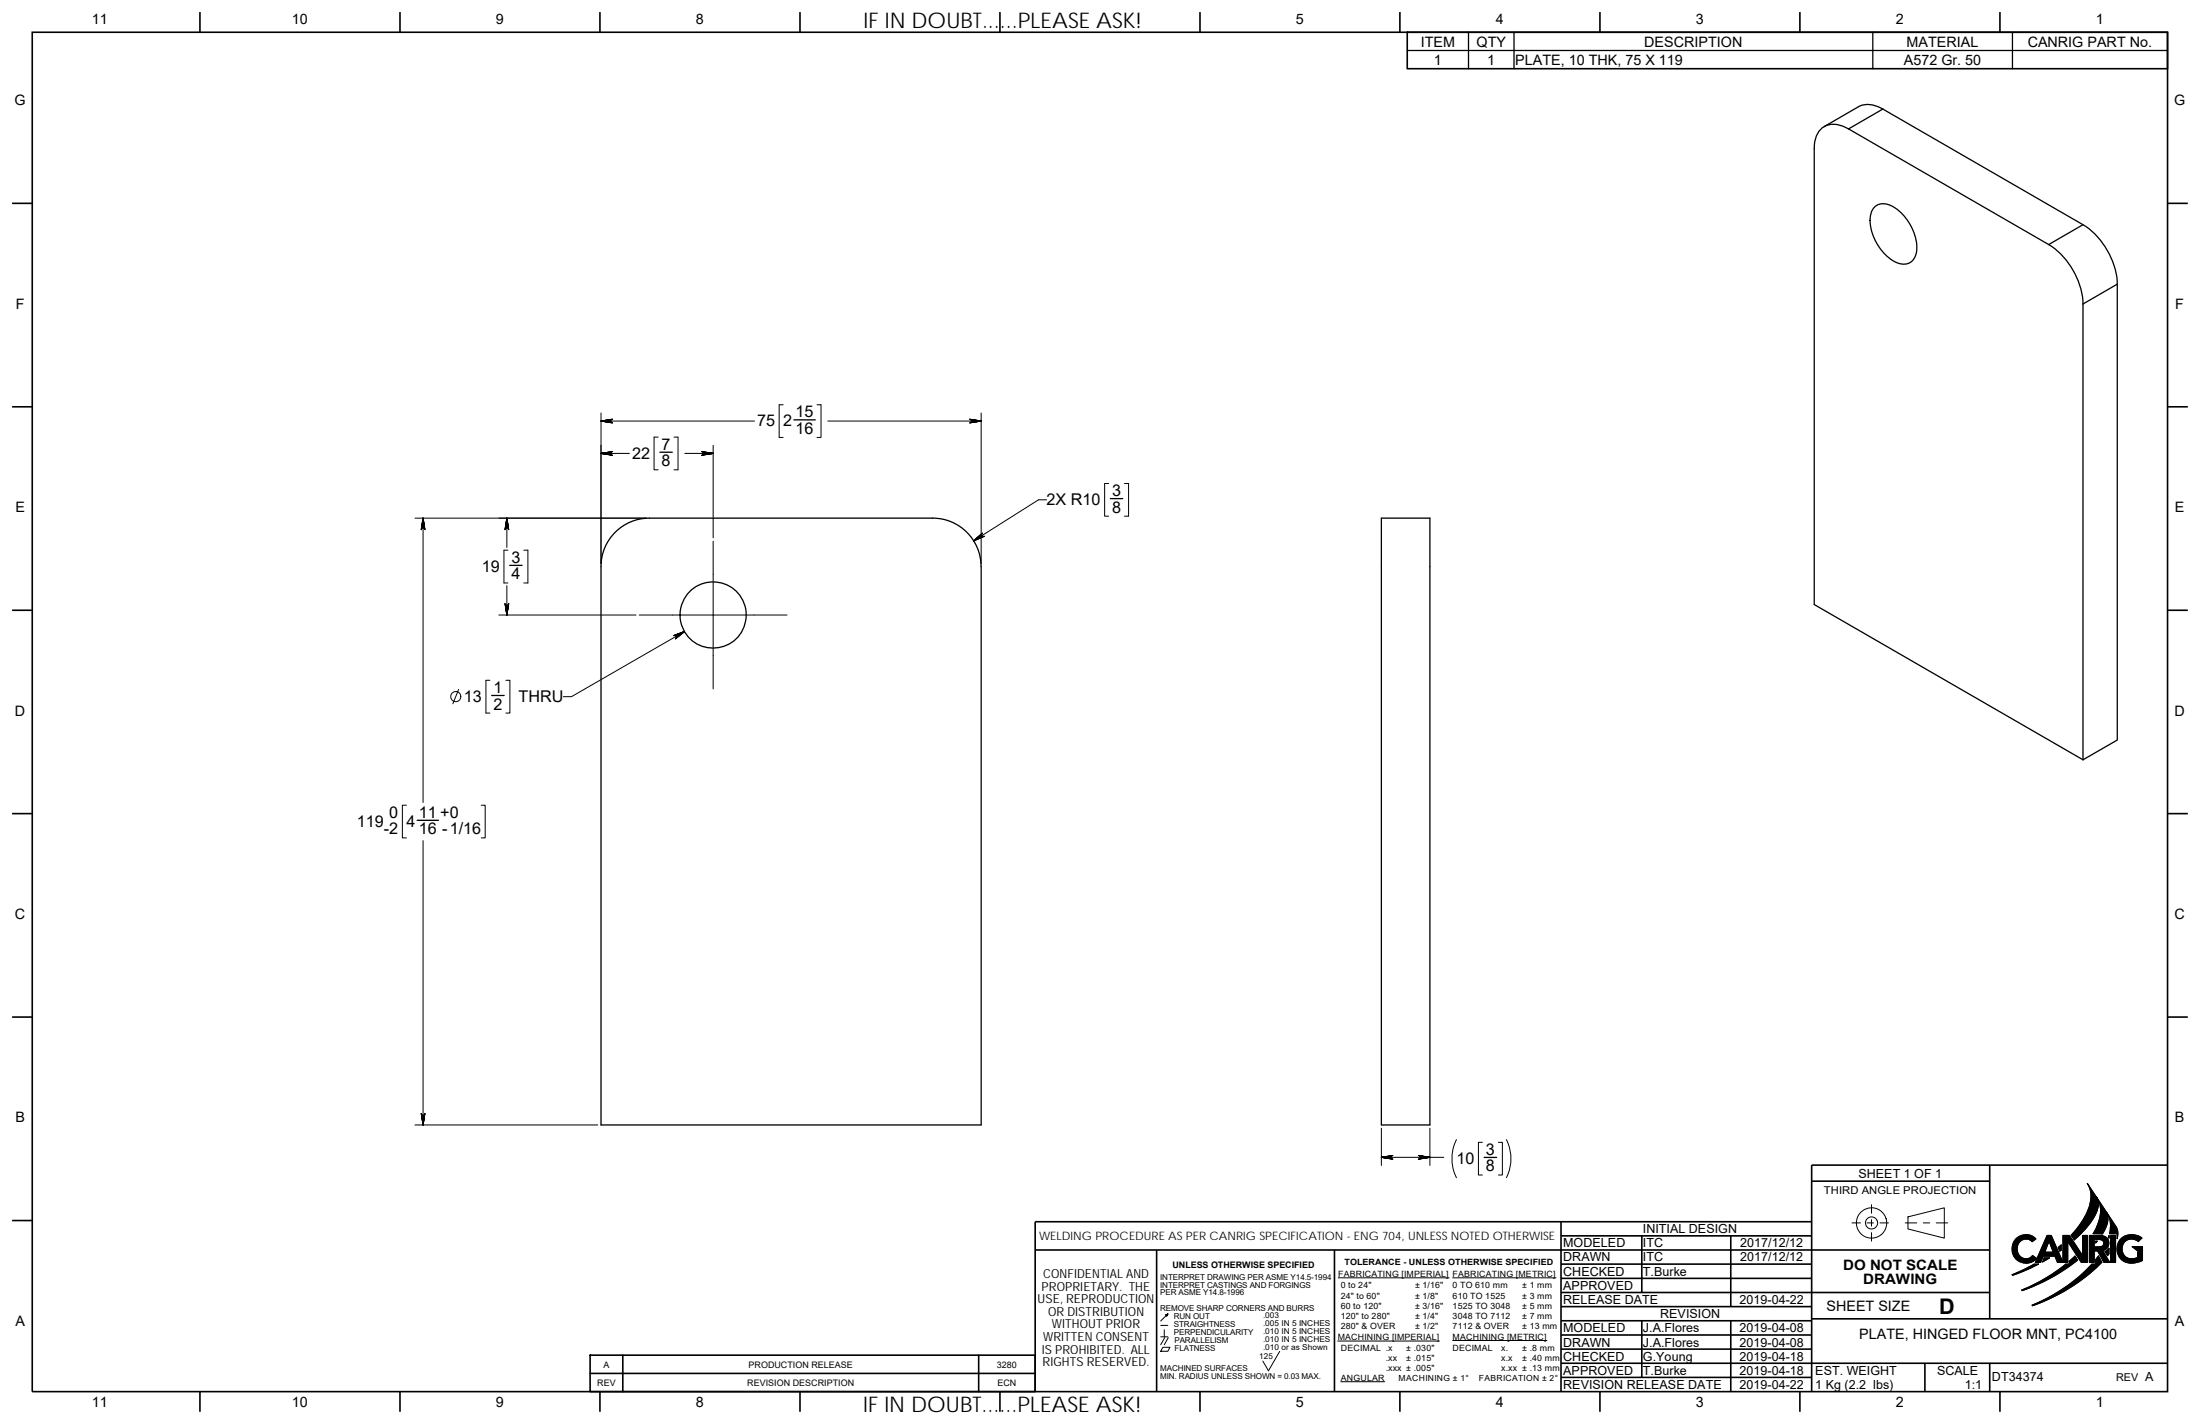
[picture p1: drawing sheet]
<svg xmlns="http://www.w3.org/2000/svg" width="432mm" height="279mm" viewBox="0 0 432 279" stroke-linecap="round" stroke-linejoin="round" font-family="sans-serif">
<g fill="none" stroke="#000" stroke-width=".32">
<path d="M6.3 6.3h419.1v266.7h-419.1zM39.2 2.4v3.9M78.5 2.4v3.9M117.8 2.4v3.9M157 2.4v3.9M196.3 2.4v3.9M235.5 2.4v3.9M274.8 2.4v3.9M276.2 6.3h149.2v7.2h-149.2zM314 2.4v3.9M353.3 2.4v3.9M392.5 2.4v3.9"/>
<path d="M2.4 39.9h3.9M425.4 39.9h4M2.4 79.8h3.9M425.4 79.8h4M2.4 119.7h3.9M425.4 119.7h4M6.3 139.7h.1M425.4 139.7h.1M2.4 159.6h3.9M425.4 159.6h4M2.4 199.6h3.9M425.4 199.6h4"/>
<path d="M2.4 239.5h3.9M306.4 239.7v33.3M355.6 231.8h34.9M355.6 239.7h-152.4v33.3M390.5 228.6v30.2M425.4 228.6h-69.8v44.4M425.4 239.5h4M203.2 245.3h187.3M227 245.3v27.7M261.9 245.3v27.7M306.4 253.6h84.1M306.4 256.4h49.2"/>
<path d="M306.4 259.1h49.2M306.4 250.8h49.2M306.4 248h49.2M306.4 242.5h49.2M322.2 259.1v11.2M322.2 242.5v11.1M339.7 242.5v13.9M339.7 259.1v14M355.6 258.8h69.8M39.2 273v4M78.5 273v4M115.8 265.9h87.4v7.1h-87.4z"/>
<path d="M115.8 269.5h87.4M117.8 273v4M122.2 265.9v7.1M157 273v4M192.1 265.9v7.1M196.3 273v4M235.5 273v4M274.8 273v4M306.4 264.7h49.2M306.4 270.3h49.2M306.4 267.5h119M306.4 261.9h49.2"/>
<path d="M314 273v4M353.3 273v4M377.8 267.5v5.5M390.5 267.5v5.5M392.5 273v4"/>
</g>
<g fill="none" stroke="#000" stroke-width=".2">
<path d="M153.7 79.4h-.8v6.4h.8M160.4 79.4h.7v6.4h-.7M118 82.6h30.1M118 81v29.6M118 89h5.5M129.2 85.8h-.8v6.4h.8M132.3 85.8h.8v6.4h-.8M134.4 89h5.6M140 87.4v18.1M162.5 82.6h30.1M192.6 81v29.6M205.4 98.1h-1.6l-12.7 8"/>
<path d="M217.6 94.9h-.8v6.4h.8M220.7 94.9h.8v6.4h-.8M81.4 101.7h45.5M83 101.7v55.8M99.5 101.7v5.7M99.5 114.9v5.8M99.7 107.9h-.8v6.5h.8M102.8 107.9h.8v6.5h-.8M140 106.2v29M90 135.3l-1.1 2.8M96.2 133.5h-.8v6.4h.8M97.9 120.7h26.9"/>
<path d="M99.3 133.5h.8v6.4h-.8M125.5 120.7h29M134.3 123.9l-22.1 12.8h-1.6M79.8 158h-.8v6.4h.8M94.4 158h.8v6.4h-.8M83 164.9v55.8M81.4 220.7h35.9M271.1 227.1h12.3M271.1 221.4v7.3M280.6 221.4v7.3M285.9 223.6a8.4 8.4 0 0 0 0 7.5M291 224.1h-.8v6.4h.8"/>
<path d="M294.1 224.1h.8v6.4h-.8M295.7 223.6a8.4 8.4 0 0 1 0 7.5M363.5 239.9h1.7M366.4 239.9h1.3M367.3 236.4v1.6M367.3 239.3v1.3M369 239.9h1.6M374 239.9h2.2M374.5 238.8l7.1-1.8v5.9l-7.1-1.8zM377.5 239.9h1.3M380 239.9h2.3M409.7 232.2l1.8 2.7 .3 .7a4.5 4.5 0 0 1-1.1 3.7l-1.3 1.7-2.3 2.3-.6-.9a13.7 13.7 0 0 0 3.9-7.3 4.5 4.5 0 0 0-.7-2.9z"/>
<path d="M411.5 234.9l1.9 2.8a4 4 0 0 1-.8 4.4h-1.8a7.6 7.6 0 0 0 1.1-6.4zM413.5 238l1.9 2.7a2.77 2.77 0 0 1 .1 2.3v-.9h-1.5a5.2 5.2 0 0 0-.5-4.1zM229.2 257.8l-1.4 1.4M262.7 250.7h21.7M285.1 250.7h20.3M367.3 241.9v1.6M394.9 250.1l4.3-2.1h.9l-3.3 1.6-1.8 .6zM395.5 243.3a2.95 2.95 0 0 1 2.9-1l.6 .3 .6 .5-.7 .5-.7-.4h-.9l-.6 .2-.5 .5a2.2 2.2 0 0 0 0 2.3l.5 .5 .6 .3 1-.1 .6-.6 .8 .6a2.72 2.72 0 0 1-3.1 .7 2.72 2.72 0 0 1-1.7-2.6l.1-.7zM396.8 253.1a35.2 35.2 0 0 0 8.7-5.1h.6v-.6l1.2-1 .5 .8a36.6 36.6 0 0 1-10.9 6zM398.8 256.1a32.9 32.9 0 0 0 11.8-8.1h.7a1.97 1.97 0 0 1 .6-1.6l.6 1.3a35.8 35.8 0 0 1-13.6 8.5zM401.2 246.8h1.1l-1.4 .8zM401.8 242.4h.8l2.3 5.3h-1.1l-.5-1.2h-2.3l-.5 1.2h-1z"/>
<path d="M402.2 243.5l.8 2.2h-1.7zM404 244.8l.6-.5v1l-.3 .2zM404.9 242.4h1.3l2.5 3.9v-3.9h1v5.3h-1.2l-2.6-4.1-.1 4.1h-.9zM410.1 242.4h2.5l.6 .2 .4 .4 .3 .6-.1 1-.5 .5-.6 .3 1.4 2.3h-1.2l-1.2-2.3h-.7v2.3h-.9zM411 243.2l1.6 .2 .3 .4-.1 .5-.6 .3h-1.2zM411.3 243.5h.3l-.3 .4zM413.2 245.6l.7-.7v1.1l-.2 .4zM413.9 242.4v.5l-.1-.1zM414.3 242.4h.9v5.3h-.9zM419.7 243.6a2.01 2.01 0 0 0-2.1-.4l-.7 .6a2.14 2.14 0 0 0 0 2.5l.5 .4 .5 .3h.8l.8-.3 .1-1.3-1.1-.8h2M420.4 242.9a2.93 2.93 0 0 0-3.7-.2 2.93 2.93 0 0 0-.9 3.6l.7 1a2.66 2.66 0 0 0 1.9 .5l1.3-.1 .8-.4M227.8 260.1h1.4"/>
<path d="M227.8 262.3h1.4M228.2 264.4h1.4l-.4 .7h-1.4zM228.5 260.9v1.4M228.6 262.5l-.8 1.3M229.3 262.5l-.8 1.3M251.2 265.2l-2.2 3.8-1.1-1.9M262.6 263.1h19.9M263.2 271.1h8.6M285.1 263h18.5"/>
<circle cx="89.5" cy="136.7" r=".99"/>
<circle cx="367.3" cy="240" r="1.19"/>
<circle cx="367.3" cy="240" r="2.98"/>
</g>
<g fill="#000" stroke="#000" stroke-width=".2">
<path d="M118 82.6l2.2-.4z" fill-rule="evenodd"/>
<path d="M118 82.6l2.1-.3z" fill-rule="evenodd"/>
<path d="M118 82.6l2-.3z" fill-rule="evenodd"/>
<path d="M118 82.6l1.9-.2v.1z" fill-rule="evenodd"/>
<path d="M118 82.6l1.9-.1v.2z" fill-rule="evenodd"/>
<path d="M118 82.6l1.9 .1v.1z" fill-rule="evenodd"/>
<path d="M118 82.6l2 .3z" fill-rule="evenodd"/>
<path d="M118 82.6l2.1 .4z" fill-rule="evenodd"/>
<path d="M118 82.6l2.2 .4z" fill-rule="evenodd"/>
<path d="M118 89l2.2-.4z" fill-rule="evenodd"/>
<path d="M118 89l2.1-.4z" fill-rule="evenodd"/>
<path d="M118 89l2-.3z" fill-rule="evenodd"/>
<path d="M118 89l1.9-.2v.1z" fill-rule="evenodd"/>
<path d="M118 89l1.9-.1v.1z" fill-rule="evenodd"/>
<path d="M118 89h1.9v.2z" fill-rule="evenodd"/>
<path d="M118 89l2 .2z" fill-rule="evenodd"/>
<path d="M118 89l2.1 .3z" fill-rule="evenodd"/>
<path d="M118 89l2.2 .3z" fill-rule="evenodd"/>
<path d="M137.7 89.3l2.3-.3z" fill-rule="evenodd"/>
<path d="M137.8 89.3l2.2-.3z" fill-rule="evenodd"/>
<path d="M138 89.2l2-.2-2.1 .2z" fill-rule="evenodd"/>
<path d="M138 89h2l-2 .2z" fill-rule="evenodd"/>
<path d="M138 88.9l2 .1h-2z" fill-rule="evenodd"/>
<path d="M138 88.8l2 .2-2-.1z" fill-rule="evenodd"/>
<path d="M137.9 88.7l2.1 .3z" fill-rule="evenodd"/>
<path d="M137.8 88.6l2.2 .4z" fill-rule="evenodd"/>
<path d="M137.7 88.6l2.3 .4z" fill-rule="evenodd"/>
<path d="M190.3 83l2.3-.4z" fill-rule="evenodd"/>
<path d="M190.4 83l2.2-.4z" fill-rule="evenodd"/>
<path d="M190.5 82.9l2.1-.3z" fill-rule="evenodd"/>
<path d="M190.6 82.7l2-.1-2 .2z" fill-rule="evenodd"/>
<path d="M190.6 82.5l2 .1-2 .1z" fill-rule="evenodd"/>
<path d="M190.6 82.4l2 .2-2-.1z" fill-rule="evenodd"/>
<path d="M190.5 82.3l2.1 .3z" fill-rule="evenodd"/>
<path d="M190.4 82.3l2.2 .3z" fill-rule="evenodd"/>
<path d="M190.3 82.2l2.3 .4z" fill-rule="evenodd"/>
<path d="M83 101.7l.4 2.2z" fill-rule="evenodd"/>
<path d="M83 101.7l.4 2.1z" fill-rule="evenodd"/>
<path d="M83 101.7l.3 2z" fill-rule="evenodd"/>
<path d="M83 101.7l.2 1.9h-.1z" fill-rule="evenodd"/>
<path d="M83 101.7l.1 1.9h-.1z" fill-rule="evenodd"/>
<path d="M83 101.7v1.9h-.1z" fill-rule="evenodd"/>
<path d="M83 101.7l-.2 2z" fill-rule="evenodd"/>
<path d="M83 101.7l-.3 2.1z" fill-rule="evenodd"/>
<path d="M83 101.7l-.3 2.2z" fill-rule="evenodd"/>
<path d="M99.5 101.7l-.4 2.2z" fill-rule="evenodd"/>
<path d="M99.5 101.7l-.4 2.1z" fill-rule="evenodd"/>
<path d="M99.5 101.7l-.3 2z" fill-rule="evenodd"/>
<path d="M99.5 101.7l-.1 1.9h-.1z" fill-rule="evenodd"/>
<path d="M99.5 101.7v1.9h-.1z" fill-rule="evenodd"/>
<path d="M99.5 101.7l.2 1.9h-.2z" fill-rule="evenodd"/>
<path d="M99.5 101.7l.3 2z" fill-rule="evenodd"/>
<path d="M99.5 101.7l.3 2.1z" fill-rule="evenodd"/>
<path d="M99.5 101.7l.4 2.2z" fill-rule="evenodd"/>
<path d="M191.1 106.1l1.7-1.5z" fill-rule="evenodd"/>
<path d="M191.1 106.1l1.7-1.4z" fill-rule="evenodd"/>
<path d="M191.1 106.1l1.6-1.3z" fill-rule="evenodd"/>
<path d="M191.1 106.1l1.6-1.2v.1z" fill-rule="evenodd"/>
<path d="M191.1 106.1l1.6-1.1 .1 .1z" fill-rule="evenodd"/>
<path d="M191.1 106.1l1.7-1 .1 .1z" fill-rule="evenodd"/>
<path d="M191.1 106.1l1.9-.9z" fill-rule="evenodd"/>
<path d="M191.1 106.1l2-.9z" fill-rule="evenodd"/>
<path d="M191.1 106.1l2.2-.9z" fill-rule="evenodd"/>
<path d="M99.9 118.4l-.4 2.3z" fill-rule="evenodd"/>
<path d="M99.8 118.5l-.3 2.2z" fill-rule="evenodd"/>
<path d="M99.7 118.7l.1-.1-.3 2.1z" fill-rule="evenodd"/>
<path d="M99.5 118.7h.2l-.2 2z" fill-rule="evenodd"/>
<path d="M99.4 118.7h.1v2z" fill-rule="evenodd"/>
<path d="M99.3 118.7h.1l.1 2z" fill-rule="evenodd"/>
<path d="M99.2 118.6l.3 2.1z" fill-rule="evenodd"/>
<path d="M99.1 118.5l.4 2.2z" fill-rule="evenodd"/>
<path d="M99.1 118.4l.4 2.3z" fill-rule="evenodd"/>
<path d="M132.6 125.3l1.7-1.4-1.8 1.5z" fill-rule="evenodd"/>
<path d="M132.7 125.2l1.6-1.3-1.7 1.4z" fill-rule="evenodd"/>
<path d="M132.7 125.1l1.6-1.2-1.6 1.3z" fill-rule="evenodd"/>
<path d="M132.7 124.9l1.6-1-1.6 1.2z" fill-rule="evenodd"/>
<path d="M132.6 124.8l1.7-.9-1.6 1z" fill-rule="evenodd"/>
<path d="M132.5 124.7l1.8-.8-1.7 .9z" fill-rule="evenodd"/>
<path d="M132.4 124.7l1.9-.8z" fill-rule="evenodd"/>
<path d="M132.3 124.7l2-.8z" fill-rule="evenodd"/>
<path d="M132.2 124.7l2.1-.8z" fill-rule="evenodd"/>
<path d="M82.7 218.4l.3 2.3z" fill-rule="evenodd"/>
<path d="M82.7 218.6l.3 2.1z" fill-rule="evenodd"/>
<path d="M82.8 218.7l.2 2z" fill-rule="evenodd"/>
<path d="M82.9 218.8h.1v1.9z" fill-rule="evenodd"/>
<path d="M83 218.8h.1l-.1 1.9z" fill-rule="evenodd"/>
<path d="M83.1 218.8h.1l-.2 1.9z" fill-rule="evenodd"/>
<path d="M83.2 218.8l.1-.1-.3 2z" fill-rule="evenodd"/>
<path d="M83.4 218.6l-.4 2.1z" fill-rule="evenodd"/>
<path d="M83.4 218.4l-.4 2.3z" fill-rule="evenodd"/>
<path d="M271.1 227.1l2.3-.4z" fill-rule="evenodd"/>
<path d="M271.1 227.1l2.2-.4z" fill-rule="evenodd"/>
<path d="M271.1 227.1l2.1-.3z" fill-rule="evenodd"/>
<path d="M271.1 227.1l2-.2-.1 .1z" fill-rule="evenodd"/>
<path d="M271.1 227.1l1.9-.1v.1z" fill-rule="evenodd"/>
<path d="M271.1 227.1h1.9l.1 .2z" fill-rule="evenodd"/>
<path d="M271.1 227.1l2.1 .3z" fill-rule="evenodd"/>
<path d="M271.1 227.1l2.2 .3z" fill-rule="evenodd"/>
<path d="M271.1 227.1l2.3 .4z" fill-rule="evenodd"/>
<path d="M278.4 227.5l2.2-.4z" fill-rule="evenodd"/>
<path d="M278.5 227.4l2.1-.3z" fill-rule="evenodd"/>
<path d="M278.6 227.4l2-.3z" fill-rule="evenodd"/>
<path d="M278.7 227.1h1.9l-1.9 .2z" fill-rule="evenodd"/>
<path d="M278.7 227l1.9 .1h-1.9z" fill-rule="evenodd"/>
<path d="M278.7 226.9l1.9 .2-1.9-.1z" fill-rule="evenodd"/>
<path d="M278.6 226.8l2 .3z" fill-rule="evenodd"/>
<path d="M278.5 226.7l2.1 .4z" fill-rule="evenodd"/>
<path d="M278.4 226.7l2.2 .4z" fill-rule="evenodd"/>
<path d="M409.7 232.2l1.9 2.8a3.5 3.5 0 0 1-.5 3.7l-1.9 2.5-2.1 2.1-.6-.9a13.9 13.9 0 0 0 3.9-7.2 4.5 4.5 0 0 0-.7-3z" fill-rule="evenodd"/>
<path d="M228.9 258l.3-.2z" fill-rule="evenodd"/>
<path d="M228.7 258l.5-.2z" fill-rule="evenodd"/>
<path d="M228.9 258.1l.3-.3-.2 .3z" fill-rule="evenodd"/>
<path d="M229.2 257.8l-.2 .5z" fill-rule="evenodd"/>
<path d="M394.9 250.1l4.3-2.1h.9l-4.1 1.9-1 .3z" fill-rule="evenodd"/>
<path d="M395.8 243a2.65 2.65 0 0 1 3.8 .1l-.7 .5a1.77 1.77 0 0 0-2.3-.2 1.77 1.77 0 0 0-.6 2.2 1.66 1.66 0 0 0 1.2 1.3 1.66 1.66 0 0 0 1.7-.6l.8 .6a2.78 2.78 0 0 1-4 .1 2.78 2.78 0 0 1 .1-4z" fill-rule="evenodd"/>
<path d="M398.8 256.1l2.6-1.2 2.3-1.3a27.7 27.7 0 0 0 5.4-4l1.5-1.6h.7v-.9l.6-.7 .6 1.3a35.8 35.8 0 0 1-13.6 8.5z" fill-rule="evenodd"/>
<path d="M401.8 242.4l-2.3 5.3h1l.5-1.2h2.3l.5 1.2h1.1l-2.3-5.3zM402.2 243.5l.8 2.2h-1.7z" fill-rule="evenodd"/>
<path d="M401.2 246.8h1.1l-1.4 .8z" fill-rule="evenodd"/>
<path d="M404.1 244.6l.5-.3v1l-.3 .2-.3-.7z" fill-rule="evenodd"/>
<path d="M396.8 253.1l2.3-1 2.5-1.4 3.9-2.7h.6v-.6l1.2-1 .5 .8a37 37 0 0 1-10.9 6z" fill-rule="evenodd"/>
<path d="M404.9 242.4h1.3l2.5 3.9v-3.9h1v5.3h-1.2l-2.6-4.1-.1 4.1h-.9z" fill-rule="evenodd"/>
<path d="M411.3 243.5h.3l-.3 .4z" fill-rule="evenodd"/>
<path d="M411.6 235l1.8 2.7a4.2 4.2 0 0 1-.8 4.4h-1.8a7.7 7.7 0 0 0 1.2-6.3z" fill-rule="evenodd"/>
<path d="M411 243.2h1.3l.5 .3a.77 .77 0 0 1 0 .9 .77 .77 0 0 1-.9 .2h-.9zM410.1 242.4v5.3h.9v-2.3h.7l1.2 2.3h1.2l-1.4-2.3a1.52 1.52 0 0 0 1.2-1.9 1.52 1.52 0 0 0-1.9-1.1z" fill-rule="evenodd"/>
<path d="M413.2 245.6l.7-.7v1.1l-.2 .4z" fill-rule="evenodd"/>
<path d="M413.9 242.4v.5l-.1-.1z" fill-rule="evenodd"/>
<path d="M414.3 242.4v5.3h.9v-5.3z" fill-rule="evenodd"/>
<path d="M413.5 238l1.8 2.7a2.99 2.99 0 0 1 .2 2.3v-.9h-1.5a5.1 5.1 0 0 0-.5-4.1z" fill-rule="evenodd"/>
<path d="M416.5 242.8a3.3 3.3 0 0 1 3.9 .1l-.7 .7a1.94 1.94 0 0 0-2.6 .1 1.94 1.94 0 0 0-.2 2.6 1.94 1.94 0 0 0 2.6 .4l.1-1.3-1.1-.8h2v2.7a3.5 3.5 0 0 1-4.4-.5 2.91 2.91 0 0 1 .4-4z" fill-rule="evenodd"/>
</g>
<g fill="none" stroke="#000" stroke-width=".25">
<path d="M276.2 9.9h149.2M288.2 6.3v7.2M297.2 6.3v7.2M367.6 6.3v7.2M395 6.3v7.2M362.8 25.3l39.3 22.7M362.8 25.3a4.5 4.5 0 0 0-5.4 0 5.1 5.1 0 0 0-1.3 3.9v89.4l52.7 30.5M369.5 21.4l39.3 22.7M369.5 21.4a4.9 4.9 0 0 0-4.7-.5l-6.7 3.9M369.5 21.4l-6.7 3.9M368 40.5a3.2 3.2 0 0 1 4 .3 9.9 9.9 0 0 1 4.2 8.6 2.64 2.64 0 0 1-4.2 2 9.7 9.7 0 0 1-4.8-9.3l.4-1.1zM402.1 48a14.8 14.8 0 0 1 6.7 11.6"/>
<path d="M402.1 48l6.7-3.9a14.9 14.9 0 0 1 6.8 11.7l-6.8 3.8M408.8 59.6v89.5M415.6 55.8v89.4l-6.8 3.9M129.5 88.7h2.5M155.8 82.4h4.2M217.9 97.8h2.5M100 110.9h2.5M120.4 104.8a9.4 9.4 0 0 1 7.1-3.1h55.5a9.5 9.5 0 0 1 9.6 9.5v109.5h-74.6v-109.5a9.4 9.4 0 0 1 2.4-6.4zM271.1 101.7h9.5v119h-9.5zM96.5 136.5h2.5M81.9 161h4.2M291.3 227.1h2.5"/>
<circle cx="140" cy="120.7" r="6.5"/>
</g>
<g font-size="4.2">
<text x="169.5" y="5.4">IF IN DOUBT......PLEASE ASK!</text>
<text x="380.6" y="257.7">D</text>
<text x="169.4" y="277">IF IN DOUBT......PLEASE ASK!</text>
</g>
<g font-size="3.2">
<text x="148.6" y="83.7">75</text>
<text x="153.7" y="83.7">2</text>
<text x="156.1" y="81.9">15</text>
<text x="129.9" y="88.2">7</text>
<text x="156.1" y="85.1">16</text>
<text x="124.1" y="90">22</text>
<text x="129.9" y="91.5">8</text>
<text x="205.4" y="99.1">2X R10</text>
<text x="218.3" y="100.6">8</text>
<text x="218.3" y="97.3">3</text>
<text x="94.6" y="112.2">19</text>
<text x="100.4" y="110.4">3</text>
<text x="100.4" y="113.7">4</text>
<text x="91.1" y="137.8">13</text>
<text x="96.8" y="136">1</text>
<text x="101.8" y="137.8">THRU</text>
<text x="96.8" y="139.2">2</text>
<text x="76.4" y="160.5">0</text>
<text x="82.2" y="160.5">11 +0</text>
<text x="70.1" y="162.3">119</text>
<text x="75.4" y="163.7">-2</text>
<text x="79.8" y="162.3">4</text>
<text x="82.2" y="163.7">16 -1/16</text>
<text x="291.6" y="226.6">3</text>
<text x="285.9" y="228.4">10</text>
<text x="291.6" y="229.8">8</text>
</g>
<g font-size="2.8">
<text x="18.1" y="4.7">11</text>
<text x="57.3" y="4.7">10</text>
<text x="97.3" y="4.7">9</text>
<text x="136.6" y="4.7">8</text>
<text x="254.4" y="4.7">5</text>
<text x="293.6" y="4.7">4</text>
<text x="332.9" y="4.7">3</text>
<text x="372.1" y="4.7">2</text>
<text x="411.4" y="4.7">1</text>
<text x="278.8" y="9.2">ITEM</text>
<text x="289.8" y="9.2">QTY</text>
<text x="322.7" y="9.2">DESCRIPTION</text>
<text x="374.2" y="9.2">MATERIAL</text>
<text x="398" y="9.2">CANRIG PART No.</text>
<text x="281.4" y="12.7">1</text>
<text x="291.9" y="12.7">1</text>
<text x="297.4" y="12.7">PLATE, 10 THK, 75 X 119</text>
<text x="373.7" y="12.7">A572 Gr. 50</text>
<text x="2.9" y="20.7">G</text>
<text x="426.7" y="20.7">G</text>
<text x="3.1" y="60.6">F</text>
<text x="427" y="60.6">F</text>
<text x="3" y="100.5">E</text>
<text x="426.9" y="100.5">E</text>
<text x="2.9" y="140.4">D</text>
<text x="426.8" y="140.4">D</text>
<text x="2.9" y="180.3">C</text>
<text x="426.8" y="180.3">C</text>
<text x="3" y="220.2">B</text>
<text x="426.9" y="220.2">B</text>
<text x="361.8" y="249.1">DO NOT SCALE</text>
<text x="365.7" y="251.9">DRAWING</text>
<text x="358.5" y="257.2">SHEET SIZE</text>
<text x="3" y="260.2">A</text>
<text x="364.9" y="262.7">PLATE, HINGED FLOOR MNT, PC4100</text>
<text x="426.9" y="260.2">A</text>
<text x="18.1" y="276.2">11</text>
<text x="57.3" y="276.2">10</text>
<text x="97.3" y="276.2">9</text>
<text x="136.6" y="276.2">8</text>
<text x="254.4" y="276.2">5</text>
<text x="293.6" y="276.2">4</text>
<text x="332.9" y="276.2">3</text>
<text x="372.1" y="276.2">2</text>
<text x="411.4" y="276.2">1</text>
</g>
<g font-size="2.5">
<text x="364.8" y="231.1">SHEET 1 OF 1</text>
<text x="306.8" y="244.7">MODELED</text>
<text x="322.5" y="242">INITIAL DESIGN</text>
<text x="322.5" y="244.7">ITC</text>
<text x="341.6" y="244.7">2017/12/12</text>
<text x="204.7" y="250.8">CONFIDENTIAL AND</text>
<text x="306.8" y="247.5">DRAWN</text>
<text x="306.8" y="250.3">CHECKED</text>
<text x="322.5" y="250.3">T.Burke</text>
<text x="322.5" y="247.5">ITC</text>
<text x="341.6" y="247.5">2017/12/12</text>
<text x="203.7" y="255.7">USE, REPRODUCTION</text>
<text x="204.4" y="253.2">PROPRIETARY. THE</text>
<text x="306.8" y="253.1">APPROVED</text>
<text x="306.8" y="255.9">RELEASE DATE</text>
<text x="341.4" y="255.9">2019-04-22</text>
<text x="204.7" y="263.1">WRITTEN CONSENT</text>
<text x="205.7" y="258.2">OR DISTRIBUTION</text>
<text x="206.5" y="260.6">WITHOUT PRIOR</text>
<text x="306.8" y="261.4">MODELED</text>
<text x="322.5" y="261.4">J.A.Flores</text>
<text x="325.8" y="258.6">REVISION</text>
<text x="341.4" y="261.4">2019-04-08</text>
<text x="204.5" y="265.6">IS PROHIBITED. ALL</text>
<text x="204.6" y="268.1">RIGHTS RESERVED.</text>
<text x="306.8" y="269.7">APPROVED</text>
<text x="306.8" y="267">CHECKED</text>
<text x="306.8" y="264.2">DRAWN</text>
<text x="322.5" y="269.7">T.Burke</text>
<text x="322.5" y="264.2">J.A.Flores</text>
<text x="322.5" y="267">G.Young</text>
<text x="341.4" y="264.2">2019-04-08</text>
<text x="341.4" y="267">2019-04-18</text>
<text x="341.4" y="269.7">2019-04-18</text>
<text x="356.3" y="269.7">EST. WEIGHT</text>
<text x="380.2" y="269.7">SCALE</text>
<text x="306.8" y="272.5">REVISION RELEASE DATE</text>
<text x="341.4" y="272.5">2019-04-22</text>
<text x="356.3" y="272.5">1 Kg (2.2 lbs)</text>
<text x="385.6" y="272.6">1:1</text>
<text x="391" y="271">DT34374</text>
<text x="421" y="271">A</text>
</g>
<text font-size="2.3" x="203.9" y="243.3">WELDING PROCEDURE AS PER CANRIG SPECIFICATION - ENG 704, UNLESS NOTED OTHERWISE</text>
<g font-size="2.1">
<text x="358" y="234.2">THIRD ANGLE PROJECTION</text>
<text x="415.4" y="271">REV</text>
</g>
<g font-size="1.8">
<text x="230.1" y="248.7">UNLESS OTHERWISE SPECIFIED</text>
<text x="118.4" y="268.4">A</text>
<text x="146.9" y="268.4">PRODUCTION RELEASE</text>
<text x="195.6" y="268.4">3280</text>
<text x="117.2" y="271.9">REV</text>
<text x="146.7" y="271.9">REVISION DESCRIPTION</text>
<text x="195.8" y="271.9">ECN</text>
</g>
<g font-size="1.7">
<text x="262.7" y="250.5">FABRICATING [IMPERIAL] FABRICATING [METRIC]</text>
<text x="263.9" y="248.3">TOLERANCE - UNLESS OTHERWISE SPECIFIED</text>
<text x="263.1" y="252.7">0 to 24&quot;</text>
<text x="263.1" y="254.8">24&quot; to 60&quot;</text>
<text x="263.1" y="256.8">60 to 120&quot;</text>
<text x="277.7" y="252.7">± 1/16&quot;</text>
<text x="277.7" y="254.8">± 1/8&quot;</text>
<text x="277.7" y="256.8">± 3/16&quot;</text>
<text x="285.1" y="256.8">1525 TO 3048</text>
<text x="285.1" y="254.8">610 TO 1525</text>
<text x="285.1" y="252.7">0 TO 610 mm</text>
<text x="298.8" y="254.8">± 3 mm</text>
<text x="298.8" y="252.7">± 1 mm</text>
<text x="298.8" y="256.8">± 5 mm</text>
<text x="262.6" y="262.9">MACHINING [IMPERIAL]</text>
<text x="263.1" y="258.8">120&quot; to 280&quot;</text>
<text x="263.1" y="260.7">280&quot; &amp; OVER</text>
<text x="277.7" y="260.7">± 1/2&quot;</text>
<text x="277.7" y="258.8">± 1/4&quot;</text>
<text x="285.1" y="262.8">MACHINING [METRIC]</text>
<text x="285.1" y="258.8">3048 TO 7112</text>
<text x="285.1" y="260.7">7112 &amp; OVER</text>
<text x="298.8" y="258.8">± 7 mm</text>
<text x="298.8" y="260.7">± 13 mm</text>
<text x="263.2" y="265.1">DECIMAL .x</text>
<text x="272" y="268.9">.xxx ± .005&quot;</text>
<text x="272" y="267">.xx</text>
<text x="276" y="265.1">± .030&quot;</text>
<text x="276" y="267">± .015&quot;</text>
<text x="285.1" y="265.1">DECIMAL</text>
<text x="294.7" y="265.1">x.</text>
<text x="294.7" y="268.9">x.xx ± .13 mm</text>
<text x="294.7" y="267">x.x</text>
<text x="298.8" y="267">± .40 mm</text>
<text x="298.8" y="265.1">± .8 mm</text>
<text x="263.2" y="270.9">ANGULAR</text>
<text x="274.5" y="270.9">MACHINING ± 1°</text>
<text x="290.3" y="270.9">FABRICATION ± 2°</text>
</g>
<g font-size="1.6">
<text x="227.7" y="251.1">INTERPRET DRAWING PER ASME Y14.5-1994</text>
<text x="227.7" y="252.6">INTERPRET CASTINGS AND FORGINGS</text>
<text x="227.7" y="254.2">PER ASME Y14.8-1996</text>
<text x="227.7" y="257.3">REMOVE SHARP CORNERS AND BURRS</text>
<text x="230.4" y="258.8">RUN OUT</text>
<text x="230.4" y="260.4">STRAIGHTNESS</text>
<text x="230.4" y="261.9">PERPENDICULARITY</text>
<text x="230.5" y="263.5">PARALLELISM</text>
<text x="247.9" y="258.6">.003</text>
<text x="247.9" y="260.2">.005 IN 5 INCHES</text>
<text x="247.9" y="261.7">.010 IN 5 INCHES</text>
<text x="247.9" y="263.3">.010 IN 5 INCHES</text>
<text x="227.7" y="268.9">MACHINED SURFACES</text>
<text x="230.5" y="265">FLATNESS</text>
<text x="247.2" y="266.7">125</text>
<text x="247.9" y="264.8">.010 or as Shown</text>
<text x="227.7" y="270.5">MIN. RADIUS UNLESS SHOWN = 0.03 MAX.</text>
</g>
</svg>
